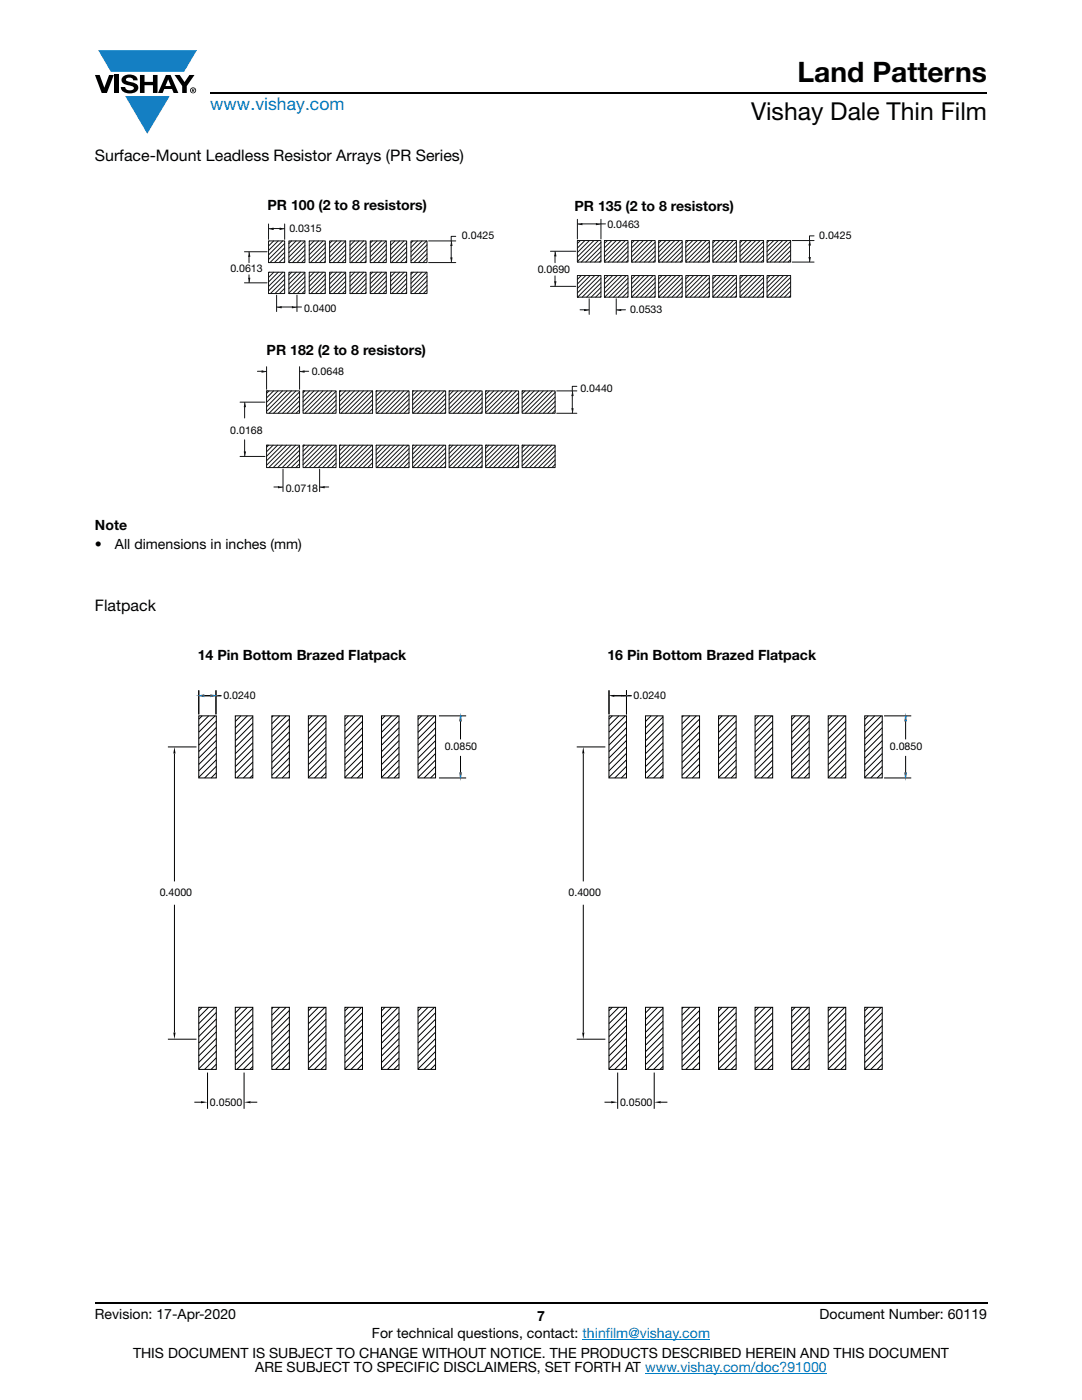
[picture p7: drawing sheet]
<svg xmlns="http://www.w3.org/2000/svg" width="216mm" height="279mm" viewBox="0 0 216 279" stroke-linecap="round" stroke-linejoin="round" font-family="sans-serif">
<g fill="#147fc3">
<path d="M19.6 10h19.7l-2.6 4.3h-1.1h-13.5z"/>
<path d="M25 19.2h8.9l-4.5 7.5z"/>
</g>
<g fill="#000">
<path d="M18.9 15h1l.9 2.5 1-2.5h.9l-1.4 3.6h-1zM22.9 15h.9v3.6h-.9zM24.6 15.3a2.1 2.1 0 0 1 2.8 .3l.1 .4h-.9a.79 .79 0 0 0-.7-.5 .79 .79 0 0 0-.8 .4l.3 .3 1 .2a1.08 1.08 0 0 1 1.2 1 1.08 1.08 0 0 1-1.1 1.2 1.73 1.73 0 0 1-2.4-1.2h.9a.96 .96 0 0 0 .8 .6 .96 .96 0 0 0 .9-.4 1.31 1.31 0 0 0-1.2-.6 1.03 1.03 0 0 1-1.1-.6 1.03 1.03 0 0 1 .2-1.1zM27.9 15h.9v1.3h1.7v-1.3h.9v3.6h-.9v-1.6h-1.7v1.6h-.9zM34.8 15h1.1l.9 1.4 1-1.4h1l-1.5 2.2v1.4h-.9v-1.4z"/>
<path d="M33.6 15.9l.5 1.3h-1.1zM33.1 15l-1.6 3.6h1l.3-.8h1.5l.3 .8h1l-1.6-3.6z"/>
<path d="M38.4 17.8h.2v.2h-.2zM38.3 17.7v.7h.1v-.3l.4 .3-.2-.3 .2-.2-.1-.2z"/>
<path d="M38.1 18a.46 .46 0 0 1 .9 0 .46 .46 0 0 1-.9 0zM37.9 18a.6 .6 0 0 0 1.2 0 .6 .6 0 0 0-1.2 0z"/>
</g>
<path d="M42 18.6h155M18.9 260h178.1" fill="none" stroke="#000" stroke-width=".36"/>
<path d="M116.2 267.3h25.5M128.7 274h36.3" fill="none" stroke="#007ec4" stroke-width=".2"/>
<path d="M46 39.5h123.9v59.1h-123.9z" fill="#fff"/>
<g fill="none" stroke="#111416" stroke-width=".2">
<path d="M48.8 50.2h4.5M48.8 56.4h4.5M49.5 55.5h.3l-.1 .9M49.7 51.2v1.2M49.7 54.8v.7M49.7 50.2l.1 1h-.3M53.6 54.3h3.2v4.3h-3.2zM53.6 48.1h3.2v4.3h-3.2zM53.6 58.6h.1M53.6 52.4h.1M53.6 44.7v3.1M53.7 48.1l-.1 .1"/>
<path d="M53.8 54.3l-.2 .2M54.5 45.5v.3l-.9-.2M54.5 45.6h1.4M54.6 48.1l-1 1M54.6 54.3l-1 1.1M55.2 58.9v3.3M55.5 48.1l-1.9 1.9M55.5 54.3l-1.9 2M55.9 45.5v.3l.9-.2M56.4 48.1l-2.8 2.8M56.4 54.3l-2.8 2.9M56.8 54.9l-3.2 3.2"/>
<path d="M56.8 55.8l-2.8 2.8M56.8 56.7l-1.9 1.9M56.8 57.5l-1 1.1M56.8 49.5l-2.9 2.9M56.8 58.5l-.1 .1M56.8 48.6l-3.2 3.2M56.8 50.4l-2 2M56.8 51.3l-1.1 1.1M56.8 52.2l-.2 .2M56.8 44.7v3.1M57.6 54.3h3.2v4.3h-3.2zM57.6 48.1h3.2v4.3h-3.2z"/>
<path d="M57.6 58.6h.1M57.6 52.4h.1M58.2 48.1l-.6 .5M58.2 54.3l-.6 .6M59.1 48.1l-1.5 1.4M59.1 54.3l-1.5 1.5M59.3 58.9v3.3M60 48.1l-2.4 2.3M60 54.3l-2.4 2.4M60.8 49.9l-2.4 2.5M60.8 50.8l-1.5 1.6M60.8 56.2l-2.3 2.4"/>
<path d="M60.8 51.7l-.6 .7M60.8 49l-3.2 3.2M60.8 54.4l-3.2 3.2M60.8 55.3l-3.2 3.2M60.8 48.1l-3.2 3.2M60.8 57.1l-1.5 1.5M60.8 58l-.6 .6M61.7 54.3h3.2v4.3h-3.2zM61.7 48.1h3.2v4.3h-3.2zM61.7 58.6h.1M61.7 52.4h.1M61.8 48.1h-.1"/>
<path d="M61.8 54.3l-.1 .1M62.7 48.1l-1 .9M62.7 54.3l-1 1M63.6 48.1l-1.9 1.8M63.6 54.3l-1.9 1.9M64.5 48.1l-2.8 2.7M64.5 54.3l-2.8 2.8M64.9 54.8l-3.2 3.2M64.9 55.7l-2.9 2.9M64.9 56.6l-2 2M64.9 57.5l-1.1 1.1M64.9 48.5l-3.2 3.2"/>
<path d="M64.9 58.4l-.2 .2M64.9 49.4l-3 3M64.9 50.3l-2 2.1M64.9 51.2l-1.2 1.2M64.9 52.1l-.2 .3M65.8 54.3h3.2v4.3h-3.2zM65.8 48.1h3.2v4.3h-3.2zM65.8 58.6h.1M65.8 52.4h.1M66.3 48.1l-.5 .5M66.3 54.3l-.5 .6M67.2 48.1l-1.4 1.4"/>
<path d="M67.2 54.3l-1.4 1.4M68.1 48.1l-2.3 2.3M68.1 54.3l-2.3 2.4M68.9 48.1l-3.1 3.2M69 54.3l-3.2 3.2M69 55.2l-3.2 3.2M69 56.1l-2.5 2.5M69 57l-1.6 1.6M69 57.9l-.7 .7M69 49.9l-2.6 2.5M69 49l-3.2 3.2M69 50.7l-1.7 1.7"/>
<path d="M69 51.7l-.8 .7M69.8 54.3h3.2v4.3h-3.2zM69.8 48.1h3.2v4.3h-3.2zM69.8 58.6h.1M69.8 52.4h.1M69.9 48.1h-.1M69.9 54.3l-.1 .1M70.7 48.1l-.9 .9M70.8 54.3l-1 1M71.6 48.1l-1.8 1.8M71.7 54.3l-1.9 1.9M72.5 48.1l-2.7 2.7"/>
<path d="M72.6 54.3l-2.8 2.8M73 55.7l-2.9 2.9M73 54.8l-3.2 3.2M73 56.6l-2 2M73 57.5l-1.1 1.1M73 49.4l-3 3M73 58.3l-.2 .3M73 50.3l-2.1 2.1M73 48.5l-3.2 3.2M73 51.2l-1.2 1.2M73 52.1l-.3 .3M73.9 54.3h3.2v4.3h-3.2z"/>
<path d="M73.9 48.1h3.2v4.3h-3.2zM73.9 58.6h.1M73.9 52.4h.1M74.3 48.1l-.4 .4M74.4 54.3l-.5 .5M75.2 48.1l-1.3 1.3M75.3 54.3l-1.4 1.4M76.1 48.1l-2.2 2.2M76.2 54.3l-2.3 2.3M77 48.1l-3.1 3.1M77.1 54.3l-3.2 3.2M77.1 56.1l-2.5 2.5"/>
<path d="M77.1 57l-1.6 1.6M77.1 57.9l-.7 .7M77.1 55.2l-3.2 3.2M77.1 48.9l-3.2 3.2M77.1 49.8l-2.6 2.6M77.1 50.7l-1.7 1.7M77.1 51.6l-.8 .8M77.9 54.3h3.2v4.3h-3.2zM77.9 48.1h3.2v4.3h-3.2zM77.9 58.6h.1M77.9 52.4h.1M77.9 54.3h.1"/>
<path d="M78.8 48.1l-.9 .8M78.9 54.3l-1 .9M79.7 48.1l-1.8 1.7M79.8 54.3l-1.9 1.8M80.6 48.1l-2.7 2.6M80.7 54.3l-2.8 2.7M81.1 54.7l-3.2 3.2M81.1 55.6l-2.9 3M81.1 56.5l-2 2.1M81.1 57.4l-1.1 1.2M81.1 49.4l-3 3M81.1 58.3l-.2 .3"/>
<path d="M81.1 48.4l-3.2 3.2M81.1 50.2l-2.1 2.2M81.1 51.1l-1.2 1.3M81.1 52l-.3 .4M82 54.3h3.2v4.3h-3.2zM82 48.1h3.2v4.3h-3.2zM82 58.6h.1M82 52.4h.1M82.4 48.1l-.4 .4M82.5 54.3l-.5 .4M83.3 48.1l-1.3 1.3M83.3 54.3l-1.3 1.4"/>
<path d="M84.2 48.1l-2.2 2.2M84.2 54.3l-2.2 2.2M85.1 48.1l-3.1 3.1M85.1 54.3l-3.1 3.2M85.2 55.2l-3.2 3.1M85.2 56l-2.5 2.6M85.2 57l-1.6 1.6M85.2 57.8l-.7 .8M85.2 49.8l-2.6 2.6M85.2 50.7l-1.7 1.7M85.2 48.9l-3.2 3.2M85.2 51.6l-.8 .8"/>
<path d="M85.5 52.4h5.4M85.5 48.1h5.4M89.9 51.5h.3l-.2 .9M90 49v2.5M90.9 47.2h-.9l.2 1.8h-.3M109.8 57.2h5.1M109.8 50.1h5.1M110.6 56.2h.3l-.2 .9M110.7 51.1v1.3M110.7 55.1v1.1M110.7 50.1l.2 1h-.3M115.2 55h4.7v4.3h-4.7z"/>
<path d="M115.2 59.3h.1M115.2 48h4.7v4.3h-4.7zM115.2 52.3h.1M115.2 43.8v3.9M115.8 48l-.6 .6M116 55l-.8 .8M116.1 44.5v.3l-.9-.1M116.1 44.7h2.9M116.7 48l-1.5 1.5M116.9 55l-1.7 1.7M117.6 59.6v3.1M117.6 48l-2.4 2.4"/>
<path d="M117.8 55l-2.6 2.6M118.5 48l-3.3 3.3M118.7 55l-3.5 3.5M119 44.5v.3l1.8-.1M119.4 48l-4.2 4.2M119.6 55l-4.3 4.3M119.9 52l-.3 .3M119.9 51.1l-1.2 1.2M119.9 50.2l-2.1 2.1M119.9 49.3l-3 3M119.9 48.4l-3.9 3.9M119.9 59.2l-.2 .1"/>
<path d="M119.9 58.2l-1 1.1M119.9 57.4l-1.9 1.9M119.9 56.4l-2.8 2.9M119.9 55.6l-3.7 3.7M119.9 43.8v3.9M120.6 55h4.7v4.3h-4.7zM120.6 59.3h.1M120.6 48h4.7v4.3h-4.7zM120.6 52.3h.1M121.2 48l-.6 .6M121.4 55l-.8 .7M122.1 48l-1.5 1.5"/>
<path d="M122.3 55l-1.7 1.6M123 59.6v3.1M123 48l-2.4 2.4M123.2 55l-2.6 2.5M123.9 48l-3.3 3.3M124.1 55l-3.5 3.4M124.8 48l-4.2 4.2M124.9 55l-4.2 4.3M125.3 51.9l-.4 .4M125.3 51l-1.2 1.3M125.3 50.2l-2.1 2.1M125.3 49.3l-3 3"/>
<path d="M125.3 48.4l-3.9 3.9M125.3 59.1l-.2 .2M125.3 58.2l-1.1 1.1M125.3 57.3l-2 2M125.3 56.4l-2.9 2.9M125.3 55.5l-3.8 3.8M126 55h4.7v4.3h-4.7zM126 59.3h.1M126 48h4.7v4.3h-4.7zM126 52.3h.1M126.6 48l-.6 .6M126.7 55l-.7 .7"/>
<path d="M127.5 48l-1.5 1.4M127.7 55l-1.7 1.6M128.4 48l-2.4 2.3M128.5 55l-2.5 2.5M129.3 48l-3.3 3.2M129.4 55l-3.4 3.4M130.2 48l-4.2 4.1M130.3 55l-4.3 4.3M130.7 57.3l-2 2M130.7 56.4l-2.9 2.9M130.7 55.5l-3.8 3.8M130.7 59.1l-.2 .2"/>
<path d="M130.7 58.2l-1.1 1.1M130.7 51.9l-.4 .4M130.7 51l-1.3 1.3M130.7 50.1l-2.2 2.2M130.7 49.2l-3.1 3.1M130.7 48.3l-4 4M131.4 55h4.7v4.3h-4.7zM131.4 59.3h.1M131.4 48h4.7v4.3h-4.7zM131.4 52.3h.1M132 48l-.6 .5M132.1 55l-.7 .7"/>
<path d="M132.9 48l-1.5 1.4M133 55l-1.6 1.6M133.8 48l-2.4 2.3M133.9 55l-2.5 2.5M134.6 48l-3.2 3.2M134.8 55l-3.4 3.4M135.6 48l-4.2 4.1M135.7 55l-4.3 4.3M136.1 51.9l-.4 .4M136.1 51l-1.3 1.3M136.1 50.1l-2.2 2.2M136.1 49.2l-3.1 3.1"/>
<path d="M136.1 48.3l-4 4M136.1 59.1l-.2 .2M136.1 58.2l-1.1 1.1M136.1 57.3l-2 2M136.1 56.4l-2.9 2.9M136.1 55.5l-3.8 3.8M136.8 55h4.7v4.3h-4.7zM136.8 59.3h.1M136.8 48h4.7v4.3h-4.7zM136.8 52.3h.1M137.3 48l-.5 .5M137.5 55l-.7 .7"/>
<path d="M138.2 48l-1.4 1.4M138.4 55l-1.6 1.6M139.1 48l-2.3 2.3M139.3 55l-2.5 2.5M140 48l-3.2 3.2M140.2 55l-3.4 3.4M140.9 48l-4.1 4.1M141.1 55l-4.3 4.3M141.5 51.9l-.4 .4M141.5 51l-1.3 1.3M141.5 50.1l-2.2 2.2M141.5 49.2l-3.1 3.1"/>
<path d="M141.5 48.3l-4 4M141.5 59l-.2 .3M141.5 58.1l-1.1 1.2M141.5 57.3l-2 2M141.5 56.3l-2.9 3M141.5 55.5l-3.8 3.8M142.2 55h4.7v4.3h-4.7zM142.2 59.3h.1M142.2 48h4.7v4.3h-4.7zM142.2 52.3h.1M142.7 48l-.5 .5M142.9 55l-.7 .6"/>
<path d="M143.6 48l-1.4 1.4M143.8 55l-1.6 1.5M144.5 48l-2.3 2.3M144.7 55l-2.5 2.4M145.4 48l-3.2 3.2M145.6 55l-3.4 3.3M146.3 48l-4.1 4M146.5 55l-4.3 4.2M146.9 51.8l-.4 .5M146.9 50.9l-1.3 1.4M146.9 50l-2.2 2.3M146.9 49.1l-3.1 3.2"/>
<path d="M146.9 48.3l-4 4M146.9 59l-.3 .3M146.9 58.1l-1.1 1.2M146.9 57.2l-2 2.1M146.9 56.3l-2.9 3M146.9 55.4l-3.8 3.9M147.7 55h4.7v4.3h-4.7zM147.7 59.3h.1M147.7 48h4.7v4.3h-4.7zM147.7 52.3h.1M148.1 48l-.4 .4M148.3 55l-.6 .6"/>
<path d="M149 48l-1.3 1.3M149.2 55l-1.5 1.5M149.9 48l-2.2 2.2M150.1 55l-2.4 2.4M150.8 48l-3.1 3.1M151 55l-3.3 3.3M151.7 48l-4 4M151.9 55l-4.2 4.2M152.4 51.8l-.5 .5M152.4 50.9l-1.4 1.4M152.4 50l-2.3 2.3M152.4 49.1l-3.2 3.2"/>
<path d="M152.4 48.2l-4.1 4.1M152.4 59l-.4 .3M152.4 58.1l-1.3 1.2M152.4 57.2l-2.2 2.1M152.4 56.3l-3 3M152.4 55.4l-4 3.9M153.1 55h4.7v4.3h-4.7zM153.1 59.3h.1M153.1 48h4.7v4.3h-4.7zM153.1 52.3h.1M153.5 48l-.4 .4M153.7 55l-.6 .6"/>
<path d="M154.4 48l-1.3 1.3M154.6 55l-1.5 1.5M155.3 48l-2.2 2.2M155.5 55l-2.4 2.4M156.2 48l-3.1 3.1M156.3 55l-3.2 3.3M157.1 48l-4 4M157.2 55l-4.1 4.2M157.8 59l-.4 .3M157.8 58.1l-1.3 1.2M157.8 57.2l-2.2 2.1M157.8 56.3l-3.1 3"/>
<path d="M157.8 55.4l-4 3.9M157.8 51.8l-.5 .5M157.8 50.9l-1.5 1.4M157.8 50l-2.3 2.3M157.8 49.1l-3.2 3.2M157.8 48.2l-4.1 4.1M158.1 52.3h4.3M158.1 48h4.3M161.4 51.4h.3l-.2 .9M161.5 48.9v2.5M162.4 47.1h-.9l.2 1.8h-.3M51.4 74.1h.9"/>
<path d="M52.3 73.9v.4l.9-.2M53.2 78h6.6v4.5h-6.6zM53.2 78h.1M53.2 73.2v4.5M53.7 78l-.5 .5M54.6 78l-1.4 1.4M55.5 78l-2.3 2.3M56.1 61.1v.3l-.9-.1M56.1 61.3h2.2M56.4 78l-3.2 3.2M57.3 78l-4.1 4.1M58.2 78l-4.5 4.5"/>
<path d="M58.3 61.1v.3l1.9-.1M59.1 78l-4.5 4.5M59.8 79.1l-3.4 3.4M59.8 80l-2.5 2.5M59.8 78.2l-4.3 4.3M59.8 73.2v4.5M60.5 78h6.6v4.5h-6.6zM60.5 78h.1M60.7 73.9v.4l-.9-.2M60.7 74.1h.9M60.9 78l-.4 .4M61.8 78l-1.3 1.3"/>
<path d="M62.7 78l-2.2 2.2M63.5 78l-3 3.1M64.4 78l-3.9 4M65.3 78l-4.4 4.5M66.2 78l-4.4 4.5M67.1 79l-3.5 3.5M67.1 79.9l-2.6 2.6M67.1 78.1l-4.4 4.4M67.8 78h6.5v4.5h-6.5zM67.8 78h.1M68 78l-.2 .3M68.9 78l-1.1 1.2"/>
<path d="M69.8 78l-2 2.1M70.7 78l-2.9 3M71.6 78l-3.8 3.9M72.5 78l-4.5 4.5M73.4 78l-4.5 4.5M74.3 78l-4.5 4.5M74.3 78.9l-3.6 3.6M74.3 79.8l-2.7 2.7M75.1 78h6.5v4.5h-6.5zM75.1 78h.1M75.2 78l-.1 .2M76.1 78l-1 1.1"/>
<path d="M77 78l-1.9 2M77.9 78l-2.8 2.9M78.8 78l-3.7 3.8M79.7 78l-4.5 4.5M80.6 78l-4.5 4.5M81.5 78l-4.5 4.5M81.6 78.8l-3.7 3.7M81.6 79.7l-2.8 2.8M82.3 78h6.6v4.5h-6.6zM82.3 78h.1M82.4 78l-.1 .1M83.3 78l-1 1"/>
<path d="M84.2 78l-1.9 1.9M85.1 78l-2.8 2.8M86 78l-3.7 3.7M86.9 78l-4.5 4.5M87.8 78l-4.5 4.5M88.7 78l-4.5 4.5M88.9 78.7l-3.8 3.8M88.9 79.6l-2.9 2.9M89.6 78h6.6v4.5h-6.6zM89.6 78h.1M90.4 78l-.8 .9M91.4 78l-1.8 1.7"/>
<path d="M92.2 78l-2.6 2.7M93.2 78l-3.6 3.5M94 78l-4.4 4.4M94.9 78l-4.4 4.5M95.8 78l-4.4 4.5M96.2 79.5l-3 3M96.2 78.6l-3.9 3.9M96.9 78h6.6v4.5h-6.6zM96.9 78h.1M97.6 78l-.7 .8M98.5 78l-1.6 1.6M99.4 78l-2.5 2.5"/>
<path d="M100.3 78l-3.4 3.4M101.2 78l-4.3 4.3M102.1 78l-4.5 4.5M103 78l-4.4 4.5M103.5 79.3l-3.1 3.2M103.5 78.5l-4.1 4M104.2 78h6.6v4.5h-6.6zM104.2 78h.1M104.8 78l-.6 .6M105.7 78l-1.5 1.5M106.6 78l-2.4 2.4M107.5 78l-3.3 3.3"/>
<path d="M108.4 78l-4.2 4.2M109.3 78l-4.5 4.5M110.2 78l-4.5 4.5M110.8 79.2l-3.3 3.3M110.8 78.3l-4.2 4.2M111.1 78h4M114.2 78.9v2.7M115.1 77.1h-.9l.1 1.8h-.3M115.7 61.8h1M116.7 61.7v.3l.9-.2M123.9 61.7v.3l-.9-.2M123.9 61.8h.9"/>
<path d="M47.9 91.1h5M47.9 80.3h5M48.7 90.2h.3l-.2 .9M48.8 81.2v2.2M48.8 87.8v2.4M48.8 80.3l.2 .9h-.3M53.2 88.8h6.6v4.5h-6.6zM53.2 88.8h.1M53.6 88.8l-.4 .5M54.5 88.8l-1.3 1.4M54.7 97.2h.9M55.4 88.8l-2.2 2.3"/>
<path d="M55.6 97v.3l.9-.1M56.3 88.8l-3.1 3.2M56.5 93.6v4.5M57.2 88.8l-4 4M58.1 88.8l-4.5 4.5M59 88.8l-4.5 4.5M59.8 89.9l-3.5 3.4M59.8 90.8l-2.6 2.5M59.8 91.7l-1.7 1.6M59.8 92.5l-.8 .8M59.8 80.9l-1.6 1.6M59.8 81.8l-.7 .7"/>
<path d="M59.8 89l-4.4 4.3M60.5 88.8h6.6v4.5h-6.6zM60.5 88.8h.1M60.8 88.8l-.3 .4M61.7 88.8l-1.2 1.3M62.6 88.8l-2.1 2.2M63.5 88.8l-3 3.1M63.8 93.6v4.5M64.4 88.8l-3.9 3.9M64.7 97v.3l-.9-.1M64.7 97.2h.9M65.3 88.8l-4.5 4.5"/>
<path d="M66.2 88.8l-4.5 4.5M67.1 90.6l-2.7 2.7M67.1 91.6l-1.8 1.7M67.1 92.4l-.9 .9M67.1 80.8l-1.7 1.7M67.1 81.7l-.9 .8M67.1 88.9l-4.5 4.4M67.1 89.8l-3.6 3.5M67.8 88.8h6.5v4.5h-6.5zM67.8 88.8h.1M68 88.8l-.2 .3M68.9 88.8l-1.1 1.1"/>
<path d="M69.7 88.8l-1.9 2M70.7 88.8l-2.9 2.9M71.5 88.8l-3.7 3.8M72.5 88.8l-4.5 4.5M73.3 88.8l-4.4 4.5M74.2 88.8l-4.4 4.5M74.3 89.6l-3.6 3.7M74.3 90.5l-2.7 2.8M74.3 91.4l-1.9 1.9M74.3 92.3l-.9 1M74.3 93.2l-.1 .1M74.3 80.7l-1.8 1.8"/>
<path d="M74.3 81.6l-.9 .9M74.3 82.5h.1M75.1 88.8h6.5v4.5h-6.5zM75.1 88.8v.1M76 88.8l-.9 1M76.9 88.9l-1.8 1.8M77.8 88.9l-2.7 2.7M78.7 88.9l-3.6 3.6M79.6 88.9l-4.4 4.4M80.5 88.9l-4.4 4.4M81.4 88.9l-4.5 4.4M81.6 80.6l-1.9 1.9"/>
<path d="M81.6 81.5l-1 1M81.6 82.4l-.1 .1M81.6 90.4l-2.9 2.9M81.6 91.3l-2 2M81.6 92.2l-1.1 1.1M81.6 93.1l-.2 .2M81.6 89.5l-3.7 3.8M82.3 88.8h6.6v4.5h-6.6zM82.3 88.8h.1M83.2 88.9l-.9 .8M84.1 88.9l-1.8 1.7M85 88.9l-2.7 2.6"/>
<path d="M85.9 88.9l-3.6 3.5M86.8 88.9l-4.5 4.4M87.7 88.9l-4.5 4.4M88.6 88.9l-4.5 4.4M88.9 89.4l-3.9 3.9M88.9 90.3l-3 3M88.9 91.2l-2.1 2.1M88.9 92.1l-1.2 1.2M88.9 93l-.3 .3M88.9 80.5l-2 2M88.9 81.4l-1.1 1.1M88.9 82.2l-.2 .3"/>
<path d="M89.6 88.8h6.6v4.5h-6.6zM89.6 88.8h.1M90.4 88.8l-.8 .8M91.3 88.8l-1.7 1.7M92.2 88.9l-2.6 2.5M93.1 88.9l-3.5 3.4M94 88.9l-4.4 4.3M94.9 88.9l-4.5 4.4M95.8 88.9l-4.5 4.4M96.2 92.9l-.4 .4M96.2 92l-1.3 1.3M96.2 91.1l-2.2 2.2"/>
<path d="M96.2 90.2l-3.1 3.1M96.2 89.3l-4 4M96.2 82.1l-.3 .4M96.2 81.3l-1.2 1.2M96.2 80.4l-2.1 2.1M96.9 88.8h6.6v4.5h-6.6zM96.9 88.8h.1M97.6 88.8l-.7 .7M98.4 88.8l-1.5 1.6M99.4 88.8l-2.5 2.5M100.2 88.8l-3.3 3.4M101.1 88.8l-4.2 4.3"/>
<path d="M102 88.8l-4.4 4.5M102.9 88.8l-4.4 4.5M103.5 92.8l-.5 .5M103.5 91.9l-1.4 1.4M103.5 91l-2.3 2.3M103.5 90.1l-3.2 3.2M103.5 89.2l-4.1 4.1M103.5 82l-.5 .5M103.5 81.1l-1.4 1.4M103.5 80.2l-2.3 2.3M104.2 88.8h6.6v4.5h-6.6zM104.2 88.8h.1"/>
<path d="M104.7 88.8l-.5 .6M105.6 88.8l-1.4 1.5M106.5 88.8l-2.3 2.4M107.4 88.8l-3.2 3.3M108.3 88.8l-4.1 4.2M109.2 88.8l-4.4 4.5M110.1 88.8l-4.5 4.5M110.8 81.9l-.6 .6M110.8 81l-1.5 1.5M110.8 80.1l-2.4 2.4M110.8 92.7l-.7 .6M110.8 91.8l-1.6 1.5"/>
<path d="M110.8 90.9l-2.5 2.4M110.8 90l-3.4 3.3M110.8 89.1l-4.2 4.2M111.1 82.5h4M114 81.6h.3l-.1 .9"/>
</g>
<g fill="#000">
<path d="M49.7 50.2l.1 1h-.3zM49.5 55.5h.3l-.1 .9zM53.6 45.6l.9-.1v.3zM55.9 45.5l.9 .1-.9 .2zM89.9 51.5h.3l-.2 .9zM90 48.1l.2 .9h-.3zM110.6 56.2h.3l-.2 .9zM110.7 50.1l.2 1h-.3zM115.2 44.7l.9-.2v.3zM119 44.5l.9 .2-.9 .1zM161.4 51.4h.3l-.2 .9zM161.5 48l.2 .9h-.3z"/>
<path d="M52.3 73.9l.9 .2-.9 .2zM55.2 61.3l.9-.2v.3zM58.3 61.1l1 .2-1 .1zM59.8 74.1l.9-.2v.4zM114.2 78l.1 .9h-.3zM116.7 61.7l.9 .1-.9 .2zM123 61.8l.9-.1v.3zM48.7 90.2h.3l-.2 .9zM48.8 80.3l.2 .9h-.3zM55.6 97l.9 .2-.9 .1zM63.8 97.2l.9-.2v.3zM114 81.6h.3l-.1 .9z"/>
</g>
<path d="M31.9 129.4h152.1v91.9h-152.1z" fill="#fff"/>
<g fill="none" stroke="#000" stroke-width=".2">
<path d="M39.7 137.8v4.7M40.7 138.8h1.4M43.1 137.8v4.7M43.1 138.8h1M121.5 137.8v4.7M122.6 138.8h1.5M124.4 138.8h1.6M125 137.8v4.7M33.5 149.1h5.7M34.8 150.4v25.5M39.7 142.9h3.5v12.4h-3.5zM40.3 142.9l-.6 .6"/>
<path d="M41.6 142.9l-1.9 1.9M42.9 142.9l-3.2 3.2M43.2 154.2l-1.1 1.1M43.2 152.9l-2.4 2.4M43.2 143.9l-3.5 3.5M43.2 145.2l-3.5 3.5M43.2 146.5l-3.5 3.5M43.2 147.8l-3.5 3.5M43.2 149.1l-3.5 3.5M43.2 150.3l-3.5 3.6M43.2 151.6l-3.5 3.5M47 142.9h3.4v12.4h-3.4z"/>
<path d="M48.1 142.9l-1.1 1.1M49.4 142.9l-2.4 2.4M50.4 153.4l-1.8 1.9M50.4 152.1l-3.1 3.2M50.4 143.1l-3.4 3.5M50.4 144.4l-3.4 3.4M50.4 146.9l-3.4 3.5M50.4 148.2l-3.4 3.5M50.4 149.5l-3.4 3.5M50.4 150.8l-3.4 3.5M50.4 145.6l-3.4 3.5M50.4 154.7l-.5 .6"/>
<path d="M54.2 142.9h3.5v12.4h-3.5zM54.5 142.9l-.3 .2M55.8 142.9l-1.6 1.5M57.1 142.9l-2.9 2.8M57.7 153.8l-1.4 1.5M57.7 152.5l-2.7 2.8M57.7 147.4l-3.5 3.5M57.7 143.5l-3.5 3.5M57.7 144.8l-3.5 3.5M57.7 146.1l-3.5 3.5M57.7 148.7l-3.5 3.5M57.7 149.9l-3.5 3.6"/>
<path d="M57.7 151.2l-3.5 3.5M61.5 142.9h3.5v12.4h-3.5zM62.2 142.9l-.7 .7M63.5 142.9l-2 2M64.8 142.9l-3.3 3.3M65 154.3l-1 1M65 153l-2.3 2.3M65 144l-3.5 3.4M65 145.2l-3.5 3.5M65 146.5l-3.5 3.5M65 147.8l-3.5 3.5M65 149.1l-3.5 3.5"/>
<path d="M65 150.4l-3.5 3.5M65 151.7l-3.5 3.5M68.8 142.9h3.5v12.4h-3.5zM69.5 142.9l-.7 .7M70.8 142.9l-2 2M72.1 142.9l-3.3 3.3M72.3 153l-2.3 2.3M72.3 154.3l-1 1M72.3 144l-3.5 3.4M72.3 145.2l-3.5 3.5M72.3 146.5l-3.5 3.5M72.3 147.8l-3.5 3.5"/>
<path d="M72.3 149.1l-3.5 3.5M72.3 150.4l-3.5 3.5M72.3 151.7l-3.5 3.5M76.1 142.9h3.5v12.4h-3.5zM76.8 142.9l-.7 .7M78.1 142.9l-2 2M79.4 142.9l-3.3 3.3M79.6 154.3l-1 1M79.6 144l-3.5 3.4M79.6 145.2l-3.5 3.5M79.6 146.5l-3.5 3.5M79.6 147.8l-3.5 3.5"/>
<path d="M79.6 149.1l-3.5 3.5M79.6 150.4l-3.5 3.5M79.6 151.7l-3.5 3.5M79.6 153l-2.3 2.3M83.4 142.9h3.5v12.4h-3.5zM84.1 142.9l-.7 .7M85.4 142.9l-2 2M86.7 142.9l-3.3 3.3M86.9 154.3l-1 1M86.9 153l-2.3 2.3M86.9 144l-3.5 3.4M86.9 145.2l-3.5 3.5"/>
<path d="M86.9 146.5l-3.5 3.5M86.9 147.8l-3.5 3.5M86.9 149.1l-3.5 3.5M86.9 150.4l-3.5 3.5M86.9 151.7l-3.5 3.5M87.7 155.3h5.2M87.7 142.9h5.2M91.9 143.9v3.6M91.9 151v3.2M115.1 149.1h5.7M116.4 150.4v25.5M121.5 142.9h3.5v12.4h-3.5z"/>
<path d="M122.2 142.9l-.7 .6M123.5 142.9l-2 1.9M124.8 142.9l-3.3 3.2M125 143.9l-3.5 3.5M125 145.2l-3.5 3.5M125 146.5l-3.5 3.5M125 147.8l-3.5 3.5M125 149.1l-3.5 3.5M125 150.3l-3.5 3.6M125 151.6l-3.5 3.5M125 152.9l-2.3 2.4M125 154.2l-1 1.1"/>
<path d="M128.8 142.9h3.5v12.4h-3.5zM129.9 142.9l-1.1 1.1M131.2 142.9l-2.4 2.4M132.3 152.1l-3.2 3.2M132.3 143.1l-3.5 3.5M132.3 144.4l-3.5 3.4M132.3 146.9l-3.5 3.5M132.3 148.2l-3.5 3.5M132.3 149.5l-3.5 3.5M132.3 150.8l-3.5 3.5M132.3 145.6l-3.5 3.5M132.3 154.7l-.6 .6"/>
<path d="M132.3 153.4l-1.9 1.9M136.1 142.9h3.5v12.4h-3.5zM136.4 142.9l-.3 .2M137.7 142.9l-1.6 1.5M138.9 142.9l-2.8 2.8M139.6 147.4l-3.5 3.5M139.6 148.7l-3.5 3.5M139.6 143.5l-3.5 3.5M139.6 144.8l-3.5 3.5M139.6 146.1l-3.5 3.5M139.6 149.9l-3.5 3.6M139.6 151.2l-3.5 3.5"/>
<path d="M139.6 152.5l-2.7 2.8M139.6 153.8l-1.5 1.5M143.4 142.9h3.5v12.4h-3.5zM144.1 142.9l-.7 .7M145.4 142.9l-2 2M146.7 142.9l-3.3 3.3M146.9 144l-3.5 3.4M146.9 145.2l-3.5 3.5M146.9 146.5l-3.5 3.5M146.9 147.8l-3.5 3.5M146.9 149.1l-3.5 3.5M146.9 150.4l-3.5 3.5"/>
<path d="M146.9 151.7l-3.5 3.5M146.9 154.3l-1 1M146.9 153l-2.3 2.3M150.7 142.9h3.5v12.4h-3.5zM151.4 142.9l-.7 .7M152.7 142.9l-2 2M154 142.9l-3.3 3.3M154.2 144l-3.5 3.4M154.2 145.2l-3.5 3.5M154.2 146.5l-3.5 3.5M154.2 147.8l-3.5 3.5M154.2 149.1l-3.5 3.5"/>
<path d="M154.2 150.4l-3.5 3.5M154.2 151.7l-3.5 3.5M154.2 153l-2.3 2.3M154.2 154.3l-1 1M158 142.9h3.5v12.4h-3.5zM158.7 142.9l-.7 .7M160 142.9l-2 2M161.3 142.9l-3.3 3.3M161.5 154.3l-1 1M161.5 153l-2.3 2.3M161.5 144l-3.5 3.4M161.5 145.2l-3.5 3.5"/>
<path d="M161.5 146.5l-3.5 3.5M161.5 147.8l-3.5 3.5M161.5 149.1l-3.5 3.5M161.5 150.4l-3.5 3.5M161.5 151.7l-3.5 3.5M165.3 142.9h3.5v12.4h-3.5zM166 142.9l-.7 .7M167.3 142.9l-2 2M168.6 142.9l-3.3 3.3M168.8 153l-2.3 2.3M168.8 144l-3.5 3.4M168.8 145.2l-3.5 3.5"/>
<path d="M168.8 146.5l-3.5 3.5M168.8 147.8l-3.5 3.5M168.8 149.1l-3.5 3.5M168.8 150.4l-3.5 3.5M168.8 151.7l-3.5 3.5M168.8 154.3l-1 1M172.5 142.9h3.5v12.4h-3.5zM173.3 142.9l-.8 .7M174.5 142.9l-2 2M175.8 142.9l-3.3 3.3M176 153l-2.3 2.3M176 144l-3.5 3.4"/>
<path d="M176 145.2l-3.5 3.5M176 146.5l-3.5 3.5M176 147.8l-3.5 3.5M176 149.1l-3.5 3.5M176 150.4l-3.5 3.5M176 151.7l-3.5 3.5M176 154.3l-1 1M176.5 155.3h5.2M176.5 142.9h5.2M180.7 143.9v3.6M180.7 151v3.2M34.8 180.6v25.5"/>
<path d="M116.4 180.6v25.5M33.5 207.4h5.7M38.8 220h1.3M39.7 201h3.5v12.4h-3.5zM40.3 201l-.6 .7M41.4 214.1v7.2M41.6 201l-1.9 2M42.9 201l-3.2 3.3M43.2 212.4l-1.1 1M43.2 211.1l-2.4 2.3M43.2 202.1l-3.5 3.5M43.2 203.4l-3.5 3.5"/>
<path d="M43.2 204.7l-3.5 3.5M43.2 205.9l-3.5 3.5M43.2 207.2l-3.5 3.5M43.2 208.5l-3.5 3.5M43.2 209.8l-3.5 3.5M47 201h3.4v12.4h-3.4zM48.1 201l-1.1 1.2M48.7 214.1v7.2M49.4 201l-2.4 2.4M50 220h1.3M50.4 211.5l-1.8 1.9M50.4 210.3l-3.1 3.1"/>
<path d="M50.4 201.2l-3.4 3.5M50.4 202.5l-3.4 3.5M50.4 205.1l-3.4 3.5M50.4 206.4l-3.4 3.5M50.4 207.7l-3.4 3.5M50.4 209l-3.4 3.5M50.4 203.8l-3.4 3.5M50.4 212.8l-.5 .6M54.2 201h3.5v12.4h-3.5zM54.5 201l-.3 .3M55.8 201l-1.6 1.6M57.1 201l-2.9 2.9"/>
<path d="M57.7 212l-1.4 1.4M57.7 210.7l-2.7 2.7M57.7 205.5l-3.5 3.5M57.7 206.8l-3.5 3.5M57.7 201.7l-3.5 3.5M57.7 203l-3.5 3.5M57.7 204.3l-3.5 3.4M57.7 208.1l-3.5 3.5M57.7 209.4l-3.5 3.5M61.5 201h3.5v12.4h-3.5zM62.2 201l-.7 .7M63.5 201l-2 2"/>
<path d="M64.8 201l-3.3 3.3M65 212.4l-1 1M65 211.1l-2.3 2.3M65 202.1l-3.5 3.5M65 203.4l-3.5 3.5M65 204.7l-3.5 3.5M65 206l-3.5 3.5M65 207.3l-3.5 3.5M65 208.6l-3.5 3.5M65 209.8l-3.5 3.5M68.8 201h3.5v12.4h-3.5zM69.5 201l-.7 .7"/>
<path d="M70.8 201l-2 2M72.1 201l-3.3 3.3M72.3 211.1l-2.3 2.3M72.3 212.4l-1 1M72.3 202.1l-3.5 3.5M72.3 203.4l-3.5 3.5M72.3 204.7l-3.5 3.5M72.3 206l-3.5 3.5M72.3 207.3l-3.5 3.5M72.3 208.6l-3.5 3.5M72.3 209.8l-3.5 3.5M76.1 201h3.5v12.4h-3.5z"/>
<path d="M76.8 201l-.7 .7M78.1 201l-2 2M79.4 201l-3.3 3.3M79.6 212.4l-1 1M79.6 202.1l-3.5 3.5M79.6 203.4l-3.5 3.5M79.6 204.7l-3.5 3.5M79.6 206l-3.5 3.5M79.6 207.3l-3.5 3.5M79.6 208.6l-3.5 3.5M79.6 209.8l-3.5 3.5M79.6 211.1l-2.3 2.3"/>
<path d="M83.4 201h3.5v12.4h-3.5zM84.1 201l-.7 .7M85.4 201l-2 2M86.7 201l-3.3 3.3M86.9 212.4l-1 1M86.9 211.1l-2.3 2.3M86.9 202.1l-3.5 3.5M86.9 203.4l-3.5 3.5M86.9 204.7l-3.5 3.5M86.9 206l-3.5 3.5M86.9 207.3l-3.5 3.5M86.9 208.6l-3.5 3.5"/>
<path d="M86.9 209.8l-3.5 3.5M115.1 207.4h5.7M120.6 220h1.3M121.5 201h3.5v12.4h-3.5zM122.2 201l-.7 .7M123.2 214.1v7.2M123.5 201l-2 2M124.8 201l-3.3 3.3M125 202.1l-3.5 3.5M125 203.4l-3.5 3.5M125 204.7l-3.5 3.5M125 205.9l-3.5 3.5"/>
<path d="M125 207.2l-3.5 3.5M125 208.5l-3.5 3.5M125 209.8l-3.5 3.5M125 211.1l-2.3 2.3M125 212.4l-1 1M128.8 201h3.5v12.4h-3.5zM129.9 201l-1.1 1.2M130.5 214.1v7.2M131.2 201l-2.4 2.4M131.8 220h1.4M132.3 210.3l-3.2 3.1M132.3 202.5l-3.5 3.5"/>
<path d="M132.3 205.1l-3.5 3.5M132.3 206.4l-3.5 3.5M132.3 207.7l-3.5 3.5M132.3 209l-3.5 3.5M132.3 201.2l-3.5 3.5M132.3 203.8l-3.5 3.5M132.3 212.8l-.6 .6M132.3 211.5l-1.9 1.9M136.1 201h3.5v12.4h-3.5zM136.4 201l-.3 .3M137.7 201l-1.6 1.6M138.9 201l-2.8 2.9"/>
<path d="M139.6 205.5l-3.5 3.5M139.6 206.8l-3.5 3.5M139.6 201.7l-3.5 3.5M139.6 203l-3.5 3.5M139.6 204.3l-3.5 3.4M139.6 208.1l-3.5 3.5M139.6 209.4l-3.5 3.5M139.6 210.7l-2.7 2.7M139.6 212l-1.5 1.4M143.4 201h3.5v12.4h-3.5zM144.1 201l-.7 .7M145.4 201l-2 2"/>
<path d="M146.7 201l-3.3 3.3M146.9 202.1l-3.5 3.5M146.9 203.4l-3.5 3.5M146.9 204.7l-3.5 3.5M146.9 206l-3.5 3.5M146.9 207.3l-3.5 3.5M146.9 208.6l-3.5 3.5M146.9 209.8l-3.5 3.5M146.9 212.4l-1 1M146.9 211.1l-2.3 2.3M150.7 201h3.5v12.4h-3.5zM151.4 201l-.7 .7"/>
<path d="M152.7 201l-2 2M154 201l-3.3 3.3M154.2 202.1l-3.5 3.5M154.2 203.4l-3.5 3.5M154.2 204.7l-3.5 3.5M154.2 206l-3.5 3.5M154.2 207.3l-3.5 3.5M154.2 208.6l-3.5 3.5M154.2 209.8l-3.5 3.5M154.2 211.1l-2.3 2.3M154.2 212.4l-1 1M158 201h3.5v12.4h-3.5z"/>
<path d="M158.7 201l-.7 .7M160 201l-2 2M161.3 201l-3.3 3.3M161.5 212.4l-1 1M161.5 211.1l-2.3 2.3M161.5 202.1l-3.5 3.5M161.5 203.4l-3.5 3.5M161.5 204.7l-3.5 3.5M161.5 206l-3.5 3.5M161.5 207.3l-3.5 3.5M161.5 208.6l-3.5 3.5M161.5 209.8l-3.5 3.5"/>
<path d="M165.3 201h3.5v12.4h-3.5zM166 201l-.7 .7M167.3 201l-2 2M168.6 201l-3.3 3.3M168.8 211.1l-2.3 2.3M168.8 202.1l-3.5 3.5M168.8 203.4l-3.5 3.5M168.8 204.7l-3.5 3.5M168.8 206l-3.5 3.5M168.8 207.3l-3.5 3.5M168.8 208.6l-3.5 3.5M168.8 209.8l-3.5 3.5"/>
<path d="M168.8 212.4l-1 1M172.5 201h3.5v12.4h-3.5zM173.3 201l-.8 .7M174.5 201l-2 2M175.8 201l-3.3 3.3M176 211.1l-2.3 2.3M176 202.1l-3.5 3.5M176 203.4l-3.5 3.5M176 204.7l-3.5 3.5M176 206l-3.5 3.5M176 207.3l-3.5 3.5M176 208.6l-3.5 3.5"/>
<path d="M176 209.8l-3.5 3.5M176 212.4l-1 1"/>
</g>
<path d="M40.7 138.8h1.4zM39.7 138.8l1-.1v.3zM42.1 138.7l1 .1-1 .2zM43.1 138.8h1zM122.6 138.8h1.5zM121.5 138.8l1.1-.1v.3zM124 138.7l1 .1-1 .2zM124.4 138.8h1.6zM91.7 154.2h.4l-.2 1.1zM91.9 142.9l.2 1h-.4zM180.5 154.2h.4l-.2 1.1zM180.7 142.9l.2 1h-.4z" fill="#000"/>
<path d="M39.7 138.8l1-.1v.3zM42.1 138.7l1 .1-1 .2zM121.5 138.8l1.1-.1v.3zM34.8 149.1l.2 1.3h-.4zM116.4 149.1l.2 1.3h-.4zM34.6 206.1h.4l-.2 1.3zM40.1 219.8l1.3 .2-1.3 .2zM48.7 220l1.3-.2v.4zM116.2 206.1h.4l-.2 1.3zM121.9 219.8l1.4 .2-1.4 .2zM130.5 220l1.3-.2v.4z" fill="#000"/>
<path d="M39.7 138.8l1-.1v.3zM42.1 138.7l1 .1-1 .2zM43.1 138.8h.1M125 138.8h.1M91.7 154.2h.4l-.2 1.1zM91.9 142.9l.2 1h-.4zM91.9 143h.1M180.5 154.2h.4l-.2 1.1zM180.7 142.9l.2 1h-.4zM180.7 143h.1" fill="none" stroke="#3a54a4" stroke-width=".2"/>
<path d="M57.7 155.1l-.1 .2M139.6 155.1l-.2 .2M57.7 213.3l-.1 .1M139.6 213.3l-.2 .1" fill="none" stroke="#808080" stroke-width=".25"/>
<text font-size="5.6" x="159.1" y="16.4">Land Patterns</text>
<text font-size="4.9" x="149.9" y="24">Vishay Dale Thin Film</text>
<text font-size="3.5" fill="#007ec4" x="42" y="21.9">www.vishay.com</text>
<g font-size="3.2">
<text x="18.9" y="32.1">Surface-Mount Leadless Resistor Arrays (PR Series)</text>
<text x="18.9" y="121.9">Flatpack</text>
</g>
<g font-size="2.8">
<text x="53.4" y="41.9">PR 100 (2 to 8 resistors)</text>
<text x="114.6" y="42.1">PR 135 (2 to 8 resistors)</text>
<text x="53.2" y="70.9">PR 182 (2 to 8 resistors)</text>
<text x="18.9" y="105.7">Note</text>
<text x="18.9" y="109.6">•</text>
<text x="22.9" y="109.6">All dimensions in inches (mm)</text>
<text x="39.4" y="131.8">14 Pin Bottom Brazed Flatpack</text>
<text x="121.2" y="131.8">16 Pin Bottom Brazed Flatpack</text>
<text x="18.9" y="263.3">Revision: 17-Apr-2020</text>
<text x="107.2" y="263.6">7</text>
<text x="163.6" y="263.3">Document Number: 60119</text>
<text x="74.2" y="267.1">For technical questions, contact: thinfilm@vishay.com</text>
<text x="26.5" y="271">THIS DOCUMENT IS SUBJECT TO CHANGE WITHOUT NOTICE. THE PRODUCTS DESCRIBED HEREIN AND THIS DOCUMENT</text>
<text x="50.9" y="273.8">ARE SUBJECT TO SPECIFIC DISCLAIMERS, SET FORTH AT www.vishay.com/doc?91000</text>
</g>
<g font-size="2.1">
<text x="57.7" y="46.2">0.0315</text>
<text x="92.2" y="47.8">0.0425</text>
<text x="121.2" y="45.5">0.0463</text>
<text x="163.5" y="47.7">0.0425</text>
<text x="46" y="54.3">0.0613</text>
<text x="107.3" y="54.5">0.0690</text>
<text x="60.7" y="62.2">0.0400</text>
<text x="125.7" y="62.4">0.0533</text>
<text x="62.2" y="74.8">0.0648</text>
<text x="115.8" y="78.2">0.0440</text>
<text x="46" y="86.6">0.0168</text>
<text x="57" y="98.1">0.0718</text>
<text x="44.6" y="139.6">0.0240</text>
<text x="126.4" y="139.6">0.0240</text>
<text x="88.7" y="149.8">0.0850</text>
<text x="177.6" y="149.8">0.0850</text>
<text x="31.9" y="178.9">0.4000</text>
<text x="113.5" y="178.9">0.4000</text>
<text x="41.9" y="220.7">0.0500</text>
<text x="123.7" y="220.7">0.0500</text>
</g>
</svg>
